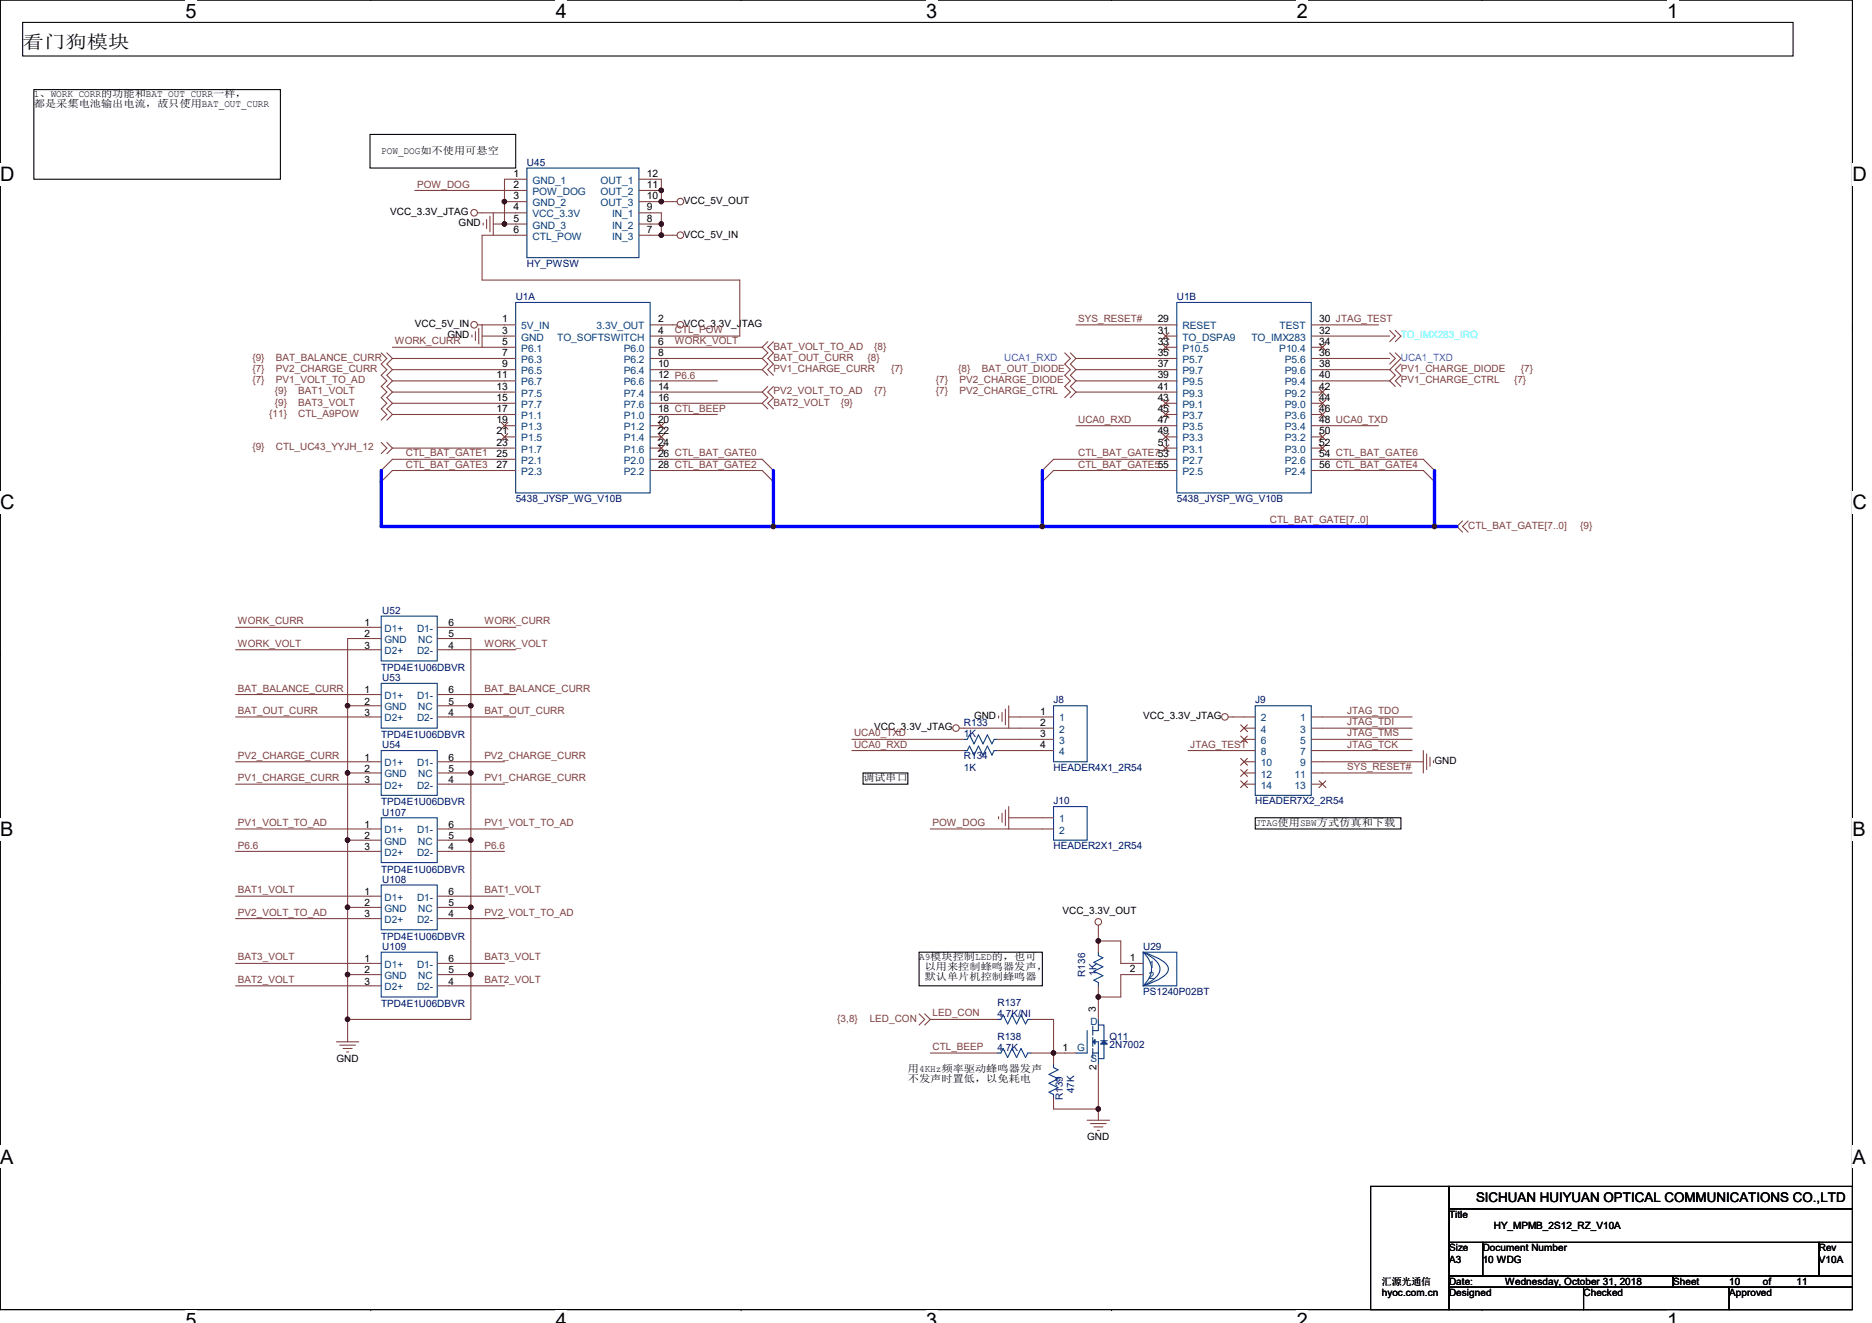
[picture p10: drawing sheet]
<svg xmlns="http://www.w3.org/2000/svg" width="297mm" height="210mm" viewBox="0 0 297 210" stroke-linecap="round" stroke-linejoin="round" font-family="sans-serif">
<path d="M0 0h293.9v207.9h-293.9z" fill="none" stroke="#000" stroke-width=".17"/>
<g fill="#fff">
<path d="M29.4 0h1.8v3.5h-1.8z"/>
<path d="M29.4 207.9h1.8v2h-1.8z"/>
</g>
<path d="M58.8 0h.1M58.8 207.9h.1" fill="none" stroke="#000" stroke-width=".17"/>
<g fill="#fff">
<path d="M88.2 0h1.8v3.5h-1.8z"/>
<path d="M88.2 207.9h1.8v2h-1.8z"/>
</g>
<path d="M117.6 0h.1M117.6 207.9h.1" fill="none" stroke="#000" stroke-width=".17"/>
<g fill="#fff">
<path d="M147 0h1.7v3.5h-1.7z"/>
<path d="M147 207.9h1.7v2h-1.7z"/>
</g>
<path d="M176.4 0h.1M176.4 207.9h.1" fill="none" stroke="#000" stroke-width=".17"/>
<g fill="#fff">
<path d="M205.8 0h1.7v3.5h-1.7z"/>
<path d="M205.8 207.9h1.7v2h-1.7z"/>
</g>
<path d="M235.2 0h.1M235.2 207.9h.1" fill="none" stroke="#000" stroke-width=".17"/>
<g fill="#fff">
<path d="M264.5 0h1.8v3.5h-1.8z"/>
<path d="M264.5 207.9h1.8v2h-1.8z"/>
<path d="M0 26h2.3v3.5h-2.3z"/>
<path d="M293.9 26h2.3v3.5h-2.3z"/>
<path d="M0 77.9h2.3v3.5h-2.3z"/>
<path d="M293.9 77.9h2.3v3.5h-2.3z"/>
</g>
<path d="M0 52h.1M293.9 52h.1" fill="none" stroke="#000" stroke-width=".17"/>
<g fill="#fff">
<path d="M0 129.9h2.1v3.5h-2.1z"/>
<path d="M293.9 129.9h2.1v3.5h-2.1z"/>
</g>
<path d="M0 103.9h.1M293.9 103.9h.1" fill="none" stroke="#000" stroke-width=".17"/>
<g fill="#fff">
<path d="M0 181.9h2.2v3.5h-2.2z"/>
<path d="M293.9 181.9h2.2v3.5h-2.2z"/>
</g>
<g fill="none" stroke="#000" stroke-width=".17">
<path d="M3.6 3.6h280.9v5.3h-280.9zM5.4 14.2h39.1v14.2h-39.1zM58.7 21.3h23.1v5.4h-23.1zM136.9 122.7h7.2v1.8h-7.2zM199.2 129.8h23.1v1.8h-23.1zM0 155.9h.1M145.8 151.1h19.6v5.4h-19.6zM293.9 155.9h.1M229.9 188.3h64v3.6h-64zM229.9 191.9h64v5.3h-64zM229.9 197.2h5.4v5.3h-5.4zM235.3 197.2h53.3v5.3h-53.3z"/>
<path d="M288.6 197.2h5.3v5.3h-5.3zM229.9 202.5h35.6v1.8h-35.6zM265.5 202.5h28.4v1.8h-28.4z"/>
</g>
<g fill="none" stroke="#804040" stroke-width=".17">
<path d="M75.8 33.8h.7M76.7 35.4v.3M77.2 34.8v1.5M77.7 34.3v2.5M78.3 33.8v3.5M106.7 32h.7M106.7 37.3h.7M60.5 56l.9 .9-.9 .9 .9 .9-.9 .9 .9 .9-.9 .8 .9 .9-.9 .9 .9 .9-.9 .9 .9 .9-.9 .9M61.4 56l.9 .9-.9 .9 .9 .9-.9 .9 .9 .9-.9 .8 .9 .9-.9 .9 .9 .9-.9 .9 .9 .9-.9 .9M74.9 53.2v.3M75.4 52.6v1.5M75.8 51.6h.7v3.5"/>
<path d="M76 52.1v2.5M106.7 51.6h.7M121.8 54.2l-.9 .9 .9 .9-.9 .9 .9 .9-.9 .9 .9 .9M122.7 54.2l-.9 .9 .9 .9-.9 .9 .9 .9-.9 .9 .9 .9M168.9 56l.9 .9-.9 .9 .9 .9-.9 .9 .9 .9-.9 .8 .9 .9-.9 .9M169.8 56l.9 .9-.9 .9 .9 .9-.9 .9 .9 .9-.9 .8 .9 .9-.9 .9M220.5 52.5l.9 .8-.9 .9M220.5 56l.9 .9-.9 .9M221.4 56l.9 .9-1.8 1.8 .9 .9-.9 .9 .9 .8M221.4 52.5l.9 .8-.9 .9M222.3 57.8l-.9 .9 .9 .9-.9 .9 .9 .8M60.5 70.2l.9 .9-.9 .9"/>
<path d="M61.4 70.2l.9 .9-.9 .9M62.3 72.9l-1.8 1.8M62.3 74.7l-1.8 1.8M120.9 74.7l1.8 1.8M120.9 72.9l1.8 1.8M121.8 61.3l-.9 .9 .9 .9-.9 .9 .9 .9M122.7 61.3l-.9 .9 .9 .9-.9 .9 .9 .9M167.2 74.7l-1.8 1.8M167.2 72.9l-1.8 1.8M225.8 72.9l1.8 1.8M225.8 74.7l1.8 1.8M232.1 82.7l-.9 .9 .9 .9"/>
<path d="M233 82.7l-.9 .9 .9 .9M152.2 115.6h.7M158.5 113.6v.4M159 113.1v1.4M159.5 112.5v2.5M160.1 112v3.6M194.9 113.8h.7M225.8 119.1v3.6M226.4 119.7v2.5M158.5 129.6v.4M159 129.1v1.4M159.5 128.5v2.5"/>
<path d="M160.1 128v3.6M226.9 120.2v1.4M227.5 120.7v.4M174.3 146.9v.7M53.4 165.4h3.5M53.9 165.9h2.5M54.4 166.4h1.5M55 167h.3M145.8 160.9l.9 .9-.9 .9M146.7 160.9l.9 .9-.9 .9M172.5 177.8h3.6M173 178.3h2.5"/>
<path d="M173.6 178.9h1.4M174.1 179.4h.4"/>
<circle cx="75.2" cy="33.8" r=".52"/>
<circle cx="108" cy="37.3" r=".52"/>
<circle cx="108" cy="32" r=".52"/>
<circle cx="75.2" cy="51.6" r=".52"/>
<circle cx="108" cy="51.6" r=".52"/>
<circle cx="151.7" cy="115.6" r=".52"/>
<circle cx="194.4" cy="113.8" r=".52"/>
<circle cx="174.3" cy="146.3" r=".52"/>
</g>
<path d="M217.9 188.6h11.7v10.7h-11.7z" fill="#fff"/>
<path d="M217.5 188.3h12.4v19.6h-12.4zM229.9 188.3h64v3.6h-64zM229.9 191.9h64v5.3h-64zM229.9 197.2h5.4v5.3h-5.4zM235.3 197.2h53.3v5.3h-53.3zM288.6 197.2h5.3v5.3h-5.3zM229.9 204.3h21.4v3.6h-21.4zM229.9 202.5h35.6v1.8h-35.6zM251.3 204.3h23.1v3.6h-23.1zM265.5 202.5h28.4v1.8h-28.4zM274.4 204.3h19.5v3.6h-19.5z" fill="none" stroke="#000" stroke-width=".17"/>
<path d="M217.9 188.6h11.7v10.7h-11.7z" fill="#fff"/>
<path d="M217.5 188.3h12.4v19.6h-12.4zM229.9 188.3h64v3.6h-64zM229.9 191.9h64v5.3h-64zM229.9 197.2h5.4v5.3h-5.4zM235.3 197.2h53.3v5.3h-53.3zM288.6 197.2h5.3v5.3h-5.3zM229.9 204.3h21.4v3.6h-21.4zM229.9 202.5h35.6v1.8h-35.6zM251.3 204.3h23.1v3.6h-23.1zM265.5 202.5h28.4v1.8h-28.4zM274.4 204.3h19.5v3.6h-19.5z" fill="none" stroke="#000" stroke-width=".17"/>
<path d="M217.9 188.6h11.7v10.7h-11.7z" fill="#fff"/>
<path d="M217.5 188.3h12.4v19.6h-12.4zM229.9 204.3h21.4v3.6h-21.4zM251.3 204.3h23.1v3.6h-23.1zM274.4 204.3h19.5v3.6h-19.5z" fill="none" stroke="#000" stroke-width=".17"/>
<g fill="none" stroke="#003c77" stroke-width=".17">
<path d="M83.6 26.7h17.8v14.2h-17.8zM81.8 48h21.4v30.2h-21.4zM186.7 48h21.4v30.2h-21.4zM60.5 97.8h8.9v7.1h-8.9zM60.5 108.5h8.9v7.1h-8.9zM60.5 119.1h8.9v7.1h-8.9zM152.9 117.3h.6l.3-.7 .8 1.5 .7-1.5 .7 1.5 .7-1.5 .7 1.5 .4-.8h.5M152.9 119.1h.6l.3-.7 .8 1.4 .7-1.4 .7 1.4 .7-1.4 .7 1.4 .4-.7h.5M167.2 112h5.3v8.9h-5.3zM199.2 112h8.9v14.2h-8.9zM60.5 129.8h8.9v7.1h-8.9zM167.2 128h5.3v5.3h-5.3z"/>
<path d="M60.5 140.5h8.9v7.1h-8.9zM60.5 151.1h8.9v7.1h-8.9zM174.3 151.1v.6l.7 .3-1.4 .7 1.4 .7-1.4 .8 1.4 .7-1.4 .7 .7 .3v.6M181.4 151.1h5.3v5.4h-5.3zM181.4 151.1a3.3 3.3 0 0 1 0 5.4M181.4 151.1a5 5 0 0 1 2.6 2.2 1.84 1.84 0 0 1-.9 2.1l-1.7 1.1M181.4 151.1a8.6 8.6 0 0 1 3.7 2l.3 .5v.4a4.2 4.2 0 0 1-2.7 2l-1.3 .5M158.3 161.8h.5l.4-.7 .7 1.4 .7-1.4 .7 1.4 .7-1.4 .7 1.4 .4-.7h.5M158.3 167.1h.5l.4-.7 .7 1.5 .7-1.5 .7 1.5 .7-1.5 .7 1.5 .4-.8h.5M167.2 168.9v.5l.7 .4-1.4 .7 1.4 .7-1.4 .7 1.4 .7-1.4 .8 .7 .3v.5M172.5 163.6v3.5h-1.8M173.4 162.9v1.4"/>
<path d="M173.4 164.6v1.5M173.4 166.4v1.5M173.4 167.1h.9v1.8M173.8 165.4h.5v1.7M174.3 162.7h.9v2.5M174.3 161.8v1.8h-.9M174.6 165.2h1.1M175.2 165.7v2.3h-.9"/>
</g>
<g fill="none" stroke="#804040" stroke-width=".17">
<path d="M76.5 33.8h7.1M78.3 35.6h1.7M80 35.6h3.6M80 32h3.6M80 32v3.6M83.6 37.3h-7.1v7.1h40.9v8.9h-14.2M83.6 28.4h-3.6v3.6M83.6 30.2h-17.8M101.4 37.3h3.5M101.4 35.6h3.5M101.4 33.8h3.5v1.8M101.4 32h3.5"/>
<path d="M101.4 30.2h3.5M101.4 28.4h3.5v1.8M104.9 37.3h1.8M104.9 30.2v1.8M104.9 35.6v1.7M104.9 32h1.8M62.3 58.7h19.5M62.3 55.1h19.5M62.3 56.9h19.5M76.5 51.6h5.3M76.5 53.3h5.3M103.2 51.6h3.5"/>
<path d="M103.2 55.1h17.7M103.2 56.9h17.7M120.9 58.7h-17.7M170.7 51.6h16M170.7 56.9h16M170.7 58.7h16M185 53.3h1.7M185 55.1h1.7M208.1 51.6h10.6M208.1 53.3h12.4M208.1 55.1h1.7M208.1 56.9h12.4"/>
<path d="M220.5 58.7h-12.4M62.3 60.5h19.5M62.3 62.2h19.5M62.3 65.8h19.5M62.3 71.1h19.5M62.3 72.9h19.5M62.3 74.7h19.5M62.3 64h19.5M80 67.6h1.8M80 69.3h1.8M103.2 67.6h1.7M103.2 69.3h1.7"/>
<path d="M103.2 71.1h1.7M103.2 72.9h17.7M103.2 74.7h17.7M113.8 65.8h-10.6M113.8 60.5h-10.6M120.9 62.2h-17.7M120.9 64h-17.7M167.2 72.9h19.5M167.2 74.7h19.5M170.7 60.5h16M170.7 62.2h16M170.7 67.6h16"/>
<path d="M185 64h1.7M185 65.8h1.7M185 69.3h1.7M185 71.1h1.7M208.1 62.2h1.7M208.1 64h1.7M208.1 65.8h1.7M208.1 67.6h10.6M208.1 69.3h1.7M208.1 71.1h1.7M208.1 72.9h17.7M208.1 74.7h17.7"/>
<path d="M220.5 60.5h-12.4M37.4 99.6h23.1M69.4 99.6h12.4M37.4 110.2h23.1M37.4 113.8h23.1M37.4 103.1h23.1M60.5 112h-5.3v10.7M60.5 101.3h-5.3v10.7M69.4 113.8h12.4M69.4 112h5.3v10.7M69.4 110.2h12.4M69.4 103.1h12.4"/>
<path d="M69.4 101.3h5.3v10.7M135.2 117.3h17.7M135.2 119.1h17.7M152.9 117.3h.1M152.9 119.1h.1M152.9 115.6h14.3M158.3 117.3h.1M158.3 119.1h.1M158.3 117.3h8.9M158.3 119.1h8.9M160.1 113.8h7.1M188.5 119.1h10.7"/>
<path d="M195.6 113.8h3.6M197.4 117.3h1.8M197.4 115.6h1.8M208.1 119.1h16M208.1 117.3h16M208.1 115.6h16M208.1 113.8h16M37.4 120.9h23.1M37.4 124.5h23.1M37.4 131.6h23.1M37.4 135.1h23.1M55.2 122.7h5.3"/>
<path d="M55.2 122.7v10.6M60.5 133.3h-5.3v10.7M69.4 124.5h10.6M69.4 122.7h5.3v10.6M69.4 120.9h10.6M69.4 135.1h10.6M69.4 133.3h5.3M69.4 131.6h10.6M74.7 133.3v10.7h-5.3M147.6 131.6h19.6M160.1 129.8h7.1M197.4 124.5h1.8"/>
<path d="M197.4 122.7h1.8M197.4 120.9h1.8M208.1 122.7h16M208.1 124.5h1.7M208.1 120.9h17.7M37.4 142.2h23.1M37.4 145.8h23.1M37.4 152.9h23.1M37.4 156.5h23.1M60.5 144h-5.3v10.7M60.5 154.7h-5.3v7.1M69.4 145.8h10.6"/>
<path d="M69.4 142.2h10.6M69.4 156.5h10.6M69.4 154.7h5.3M69.4 152.9h10.6M74.7 154.7v7.1h-19.5M74.7 144v10.7M174.3 149.4h3.5v3.5h3.6M174.3 151.1h.1M174.3 156.5h.1M174.3 158.2v3.6M174.3 147.6v1.8M174.3 156.5v1.7"/>
<path d="M174.3 149.4v1.7M181.4 154.7h-3.6v3.5h-3.5M55.2 161.8v3.6M147.6 161.8h10.7M147.6 167.1h10.7M158.3 161.8h.1M158.3 167.1h.1M163.6 161.8h.1M163.6 167.1h.1M163.6 161.8h3.6v5.3M163.6 167.1h3.6M167.2 174.2h.1"/>
<path d="M167.2 168.9h.1M167.2 167.1v1.8M167.2 174.2v1.8h7.1M167.2 167.1h3.5M174.3 168.9v7.1M174.3 176v1.8"/>
</g>
<g fill="none" stroke="#804000" stroke-width=".16">
<path d="M184.4 52.8l1.1 1.1M184.4 54.6l1.1 1.1M185.5 52.8l-1.1 1.1M185.5 54.6l-1.1 1.1M209.3 54.6l1.1 1.1M210.4 54.6l-1.1 1.1M79.5 67l1.1 1.1M79.5 68.8l1.1 1.1M80.6 67l-1.1 1.1M80.6 68.8l-1.1 1.1M104.4 67l1.1 1.1M104.4 68.8l1.1 1.1"/>
<path d="M104.4 70.6l1.1 1.1M105.5 67l-1.1 1.1M105.5 68.8l-1.1 1.1M105.5 70.6l-1.1 1.1M184.4 63.5l1.1 1.1M184.4 65.3l1.1 1M184.4 68.8l1.1 1.1M184.4 70.6l1.1 1.1M185.5 63.5l-1.1 1.1M185.5 65.3l-1.1 1M185.5 68.8l-1.1 1.1M185.5 70.6l-1.1 1.1"/>
<path d="M209.3 61.7l1.1 1.1M209.3 63.5l1.1 1.1M209.3 65.3l1.1 1M209.3 68.8l1.1 1.1M209.3 70.6l1.1 1.1M210.4 61.7l-1.1 1.1M210.4 63.5l-1.1 1.1M210.4 65.3l-1.1 1M210.4 68.8l-1.1 1.1M210.4 70.6l-1.1 1.1M196.9 116.8l1 1.1M196.9 115l1 1.1"/>
<path d="M197.9 116.8l-1.1 1.1M197.9 115l-1.1 1.1M196.9 123.9l1 1.1M196.9 122.2l1 1M196.9 120.4l1 1.1M197.9 123.9l-1.1 1.1M197.9 122.2l-1.1 1M197.9 120.4l-1.1 1.1M209.3 123.9l1.1 1.1M210.4 123.9l-1.1 1.1"/>
</g>
<g fill="#003c77" stroke="#003c77" stroke-width=".17">
<path d="M173.8 165v.7l-.4-.3z" fill-rule="evenodd"/>
<path d="M174.6 165.7l.6-.5 .5 .5z" fill-rule="evenodd"/>
</g>
<g fill="#400000" stroke="#400000" stroke-width=".17">
<circle cx="174.3" cy="158.2" r=".35"/>
<circle cx="167.2" cy="167.1" r=".35"/>
<circle cx="174.3" cy="176" r=".35"/>
<circle cx="174.3" cy="149.3" r=".35"/>
<circle cx="104.9" cy="30.2" r=".35"/>
<circle cx="80" cy="35.5" r=".35"/>
<circle cx="80" cy="32" r=".35"/>
<circle cx="104.9" cy="32" r=".35"/>
<circle cx="104.9" cy="35.5" r=".35"/>
<circle cx="104.9" cy="37.3" r=".35"/>
<circle cx="165.4" cy="83.6" r=".35"/>
<circle cx="122.7" cy="83.6" r=".35"/>
<circle cx="227.6" cy="83.6" r=".35"/>
<circle cx="55.1" cy="133.3" r=".35"/>
<circle cx="55.1" cy="122.7" r=".35"/>
<circle cx="55.1" cy="144" r=".35"/>
<circle cx="74.7" cy="122.7" r=".35"/>
<circle cx="74.7" cy="133.3" r=".35"/>
<circle cx="74.7" cy="144" r=".35"/>
<circle cx="55.1" cy="154.7" r=".35"/>
<circle cx="55.1" cy="161.8" r=".35"/>
<circle cx="74.7" cy="154.7" r=".35"/>
<circle cx="74.7" cy="112" r=".35"/>
<circle cx="55.1" cy="112" r=".35"/>
</g>
<path d="M60.5 74.7v8.9h62.2M122.7 74.7v8.9M165.4 74.7v8.9M227.6 74.7v8.9M122.7 83.6h42.7M165.4 83.6h62.2M227.6 83.6h3.6" fill="none" stroke="#00f" stroke-width=".53"/>
<g font-size="3.2">
<text x="29.4" y="2.8">5</text>
<text x="88.2" y="2.8">4</text>
<text x="147" y="2.8">3</text>
<text x="205.8" y="2.8">2</text>
<text x="264.5" y="2.8">1</text>
<text x="0" y="28.8">D</text>
<text x="293.9" y="28.8">D</text>
<text x="0" y="80.8">C</text>
<text x="293.9" y="80.8">C</text>
<text x="0" y="132.7">B</text>
<text x="293.9" y="132.7">B</text>
<text x="0" y="184.7">A</text>
<text x="293.9" y="184.7">A</text>
<text x="29.4" y="210.7">5</text>
<text x="88.2" y="210.7">4</text>
<text x="147" y="210.7">3</text>
<text x="205.8" y="210.7">2</text>
<text x="264.5" y="210.7">1</text>
</g>
<text font-size="2.8" x="3.6" y="7.6">看门狗模块</text>
<text font-size="2.1" x="234.2" y="190.7">SICHUAN HUIYUAN OPTICAL COMMUNICATIONS CO.,LTD</text>
<g font-size="1.6">
<text x="5.4" y="17.1">都是采集电池输出电流，故只使用BAT_OUT_CURR</text>
<text x="5.4" y="15.5">1、WORK_CORR的功能和BAT_OUT_CURR一样，</text>
<text x="60.5" y="24.4">POW_DOG如不使用可悬空</text>
<text x="81.5" y="28.1">1</text>
<text x="81.5" y="29.8">2</text>
<text x="102.6" y="29.8">11</text>
<text x="102.6" y="28.1">12</text>
<text x="61.9" y="34.1">VCC_3.3V_JTAG</text>
<text x="72.8" y="35.9">GND</text>
<text x="81.5" y="31.6">3</text>
<text x="81.5" y="33.4">4</text>
<text x="81.5" y="35.2">5</text>
<text x="102.6" y="35.2">8</text>
<text x="102.6" y="33.4">9</text>
<text x="102.6" y="31.6">10</text>
<text x="108.5" y="32.4">VCC_5V_OUT</text>
<text x="81.5" y="37">6</text>
<text x="102.6" y="37">7</text>
<text x="108.5" y="37.7">VCC_5V_IN</text>
<text x="65.8" y="51.9">VCC_5V_IN</text>
<text x="71" y="53.7">GND</text>
<text x="79.7" y="51.2">1</text>
<text x="79.7" y="53">3</text>
<text x="104.4" y="51.2">2</text>
<text x="104.4" y="53">4</text>
<text x="108.5" y="51.9">VCC_3.3V_JTAG</text>
<text x="183.7" y="51.2">29</text>
<text x="183.7" y="53">31</text>
<text x="209.3" y="53">32</text>
<text x="209.3" y="51.2">30 JTAG_TEST</text>
<text x="79.7" y="54.7">5</text>
<text x="79.7" y="56.5">7</text>
<text x="79.7" y="58.3">9</text>
<text x="104.4" y="54.7">6</text>
<text x="104.4" y="56.5">8</text>
<text x="104.4" y="58.3">10</text>
<text x="183.7" y="54.7">33</text>
<text x="183.7" y="56.5">35</text>
<text x="183.7" y="58.3">37</text>
<text x="209.3" y="54.7">34</text>
<text x="209.3" y="56.5">36</text>
<text x="209.3" y="58.3">38</text>
<text x="78.8" y="60.1">11</text>
<text x="78.8" y="61.8">13</text>
<text x="78.8" y="63.6">15</text>
<text x="78.8" y="65.4">17</text>
<text x="104.4" y="60.1">12 P6.6</text>
<text x="104.4" y="61.8">14</text>
<text x="104.4" y="63.6">16</text>
<text x="104.4" y="65.4">18 CTL_BEEP</text>
<text x="183.7" y="60.1">39</text>
<text x="183.7" y="61.8">41</text>
<text x="183.7" y="63.6">43</text>
<text x="183.7" y="65.4">45</text>
<text x="209.3" y="60.1">40</text>
<text x="209.3" y="61.8">42</text>
<text x="209.3" y="63.6">44</text>
<text x="209.3" y="65.4">46</text>
<text x="78.8" y="67.2">19</text>
<text x="78.8" y="69">21</text>
<text x="78.8" y="70.7">23</text>
<text x="104.4" y="67.2">20</text>
<text x="104.4" y="69">22</text>
<text x="104.4" y="70.7">24</text>
<text x="183.7" y="67.2">47</text>
<text x="183.7" y="69">49</text>
<text x="183.7" y="70.7">51</text>
<text x="209.3" y="67.2">48 UCA0_TXD</text>
<text x="209.3" y="69">50</text>
<text x="209.3" y="70.7">52</text>
<text x="78.8" y="72.5">25</text>
<text x="78.8" y="74.3">27</text>
<text x="104.4" y="72.5">26 CTL_BAT_GATE0</text>
<text x="104.4" y="74.3">28 CTL_BAT_GATE2</text>
<text x="209.3" y="72.5">54 CTL_BAT_GATE6</text>
<text x="209.3" y="74.3">56 CTL_BAT_GATE4</text>
<text x="57.8" y="99.4">1</text>
<text x="57.8" y="101.2">2</text>
<text x="71.2" y="99.4">6</text>
<text x="71.2" y="101.2">5</text>
<text x="57.8" y="102.9">3</text>
<text x="71.2" y="102.9">4</text>
<text x="57.8" y="110">1</text>
<text x="57.8" y="111.8">2</text>
<text x="57.8" y="113.6">3</text>
<text x="71.2" y="113.6">4</text>
<text x="71.2" y="110">6</text>
<text x="71.2" y="111.8">5</text>
<text x="165" y="113.4">1</text>
<text x="138.7" y="115.9">VCC_3.3V_JTAG</text>
<text x="154.6" y="114.2">GND</text>
<text x="165" y="115.2">2</text>
<text x="165" y="117">3</text>
<text x="165" y="118.7">4</text>
<text x="181.4" y="114.2">VCC_3.3V_JTAG</text>
<text x="57.8" y="120.7">1</text>
<text x="57.8" y="122.5">2</text>
<text x="57.8" y="124.3">3</text>
<text x="71.2" y="124.3">4</text>
<text x="71.2" y="120.7">6</text>
<text x="71.2" y="122.5">5</text>
<text x="136.9" y="123.9">调试串口</text>
<text x="227.6" y="121.3">GND</text>
<text x="57.8" y="131.4">1</text>
<text x="71.2" y="131.4">6</text>
<text x="199.2" y="131">JTAG使用SBW方式仿真和下载</text>
<text x="57.8" y="133.2">2</text>
<text x="57.8" y="134.9">3</text>
<text x="71.2" y="134.9">4</text>
<text x="71.2" y="133.2">5</text>
<text x="57.8" y="142">1</text>
<text x="57.8" y="143.8">2</text>
<text x="71.2" y="142">6</text>
<text x="71.2" y="143.8">5</text>
<text x="57.8" y="145.6">3</text>
<text x="71.2" y="145.6">4</text>
<text x="168.6" y="145.1">VCC_3.3V_OUT</text>
<text x="57.8" y="152.7">1</text>
<text x="57.8" y="154.5">2</text>
<text x="71.2" y="152.7">6</text>
<text x="71.2" y="154.5">5</text>
<text x="145.8" y="152.4">A9模块控制LED的，也可</text>
<text x="146.7" y="154">以用来控制蜂鸣器发声，</text>
<text x="146.7" y="155.6">默认单片机控制蜂鸣器</text>
<text x="179.3" y="152.5">1</text>
<text x="179.3" y="154.3">2</text>
<text x="57.8" y="156.3">3</text>
<text x="71.2" y="156.3">4</text>
<text x="173.9" y="160.5" transform="rotate(-90 173.9 160.5)">3</text>
<text x="168.6" y="166.8">1</text>
<text x="53.4" y="168.6">GND</text>
<text x="144.1" y="170.2">用4KHz频率驱动蜂鸣器发声</text>
<text x="144.1" y="171.7">不发声时置低，以免耗电</text>
<text x="174" y="169.8" transform="rotate(-90 174 169.8)">2</text>
<text x="172.5" y="181">GND</text>
<text x="229.9" y="193.3">Title</text>
<text x="237" y="195.1">HY_MPMB_2S12_RZ_V10A</text>
<text x="219.3" y="203.9">汇源光通信</text>
<text x="229.9" y="200.4">A3</text>
<text x="229.9" y="198.6">Size</text>
<text x="229.9" y="203.9">Date:</text>
<text x="235.3" y="200.4">10 WDG</text>
<text x="235.3" y="198.6">Document Number</text>
<text x="238.8" y="203.9">Wednesday, October 31, 2018</text>
<text x="265.5" y="203.9">Sheet</text>
<text x="274.4" y="203.9">10</text>
<text x="279.7" y="203.9">of</text>
<text x="285" y="203.9">11</text>
<text x="288.6" y="198.6">Rev</text>
<text x="288.6" y="200.4">V10A</text>
<text x="219.3" y="205.7">hyoc.com.cn</text>
<text x="229.9" y="205.7">Designed</text>
<text x="251.3" y="205.7">Checked</text>
<text x="274.4" y="205.7">Approved</text>
</g>
<g font-size="1.6" fill="#804040">
<text x="66.2" y="29.8">POW_DOG</text>
<text x="107.1" y="52.9">CTL_POW</text>
<text x="171.1" y="51.1">SYS_RESET#</text>
<text x="40" y="57.3">{9}</text>
<text x="40" y="59">{7}</text>
<text x="43.8" y="57.3">BAT_BALANCE_CURR</text>
<text x="43.8" y="59">PV2_CHARGE_CURR</text>
<text x="62.6" y="54.7">WORK_CURR</text>
<text x="107.1" y="54.7">WORK_VOLT</text>
<text x="122.7" y="55.5">BAT_VOLT_TO_AD</text>
<text x="122.7" y="57.3">BAT_OUT_CURR</text>
<text x="122.7" y="59">PV1_CHARGE_CURR</text>
<text x="137.7" y="57.3">{8}</text>
<text x="138.7" y="55.5">{8}</text>
<text x="141.4" y="59">{7}</text>
<text x="152.1" y="59">{8}</text>
<text x="155.8" y="59">BAT_OUT_DIODE</text>
<text x="222.3" y="59">PV1_CHARGE_DIODE</text>
<text x="241.3" y="59">{7}</text>
<text x="40" y="60.8">{7}</text>
<text x="43.6" y="62.6">{9}</text>
<text x="43.6" y="64.4">{9}</text>
<text x="43.8" y="60.8">PV1_VOLT_TO_AD</text>
<text x="47.3" y="62.6">BAT1_VOLT</text>
<text x="47.3" y="64.4">BAT3_VOLT</text>
<text x="122.7" y="62.6">PV2_VOLT_TO_AD</text>
<text x="122.7" y="64.4">BAT2_VOLT</text>
<text x="133.4" y="64.4">{9}</text>
<text x="138.7" y="62.6">{7}</text>
<text x="148.5" y="60.8">{7}</text>
<text x="148.5" y="62.6">{7}</text>
<text x="152.2" y="60.8">PV2_CHARGE_DIODE</text>
<text x="152.2" y="62.6">PV2_CHARGE_CTRL</text>
<text x="222.3" y="60.8">PV1_CHARGE_CTRL</text>
<text x="240.2" y="60.8">{7}</text>
<text x="40" y="71.5">{9}</text>
<text x="42.7" y="66.1">{11}</text>
<text x="43.8" y="71.5">CTL_UC43_YYJH_12</text>
<text x="47.3" y="66.1">CTL_A9POW</text>
<text x="171.1" y="67.1">UCA0_RXD</text>
<text x="64.4" y="72.4">CTL_BAT_GATE1</text>
<text x="64.4" y="74.2">CTL_BAT_GATE3</text>
<text x="171.1" y="72.4">CTL_BAT_GATE753</text>
<text x="171.1" y="74.2">CTL_BAT_GATE555</text>
<text x="201.5" y="82.9">CTL_BAT_GATE[7..0]</text>
<text x="233" y="83.9">CTL_BAT_GATE[7..0]</text>
<text x="250.7" y="83.9">{9}</text>
<text x="37.7" y="99.1">WORK_CURR</text>
<text x="76.9" y="99.1">WORK_CURR</text>
<text x="37.7" y="102.7">WORK_VOLT</text>
<text x="76.9" y="102.7">WORK_VOLT</text>
<text x="37.7" y="109.8">BAT_BALANCE_CURR</text>
<text x="37.7" y="113.3">BAT_OUT_CURR</text>
<text x="76.9" y="109.8">BAT_BALANCE_CURR</text>
<text x="76.9" y="113.3">BAT_OUT_CURR</text>
<text x="213.8" y="113.3">JTAG_TDO</text>
<text x="135.5" y="116.9">UCA0_TXD</text>
<text x="135.5" y="118.7">UCA0_RXD</text>
<text x="188.9" y="118.7">JTAG_TEST</text>
<text x="213.8" y="115.1">JTAG_TDI</text>
<text x="213.8" y="116.9">JTAG_TMS</text>
<text x="213.8" y="118.7">JTAG_TCK</text>
<text x="37.7" y="120.4">PV2_CHARGE_CURR</text>
<text x="37.7" y="124">PV1_CHARGE_CURR</text>
<text x="76.9" y="120.4">PV2_CHARGE_CURR</text>
<text x="76.9" y="124">PV1_CHARGE_CURR</text>
<text x="213.8" y="122.2">SYS_RESET#</text>
<text x="37.7" y="131.1">PV1_VOLT_TO_AD</text>
<text x="76.9" y="131.1">PV1_VOLT_TO_AD</text>
<text x="148" y="131.1">POW_DOG</text>
<text x="37.7" y="134.8">P6.6</text>
<text x="76.9" y="134.8">P6.6</text>
<text x="37.7" y="141.8">BAT1_VOLT</text>
<text x="76.9" y="141.8">BAT1_VOLT</text>
<text x="37.7" y="145.3">PV2_VOLT_TO_AD</text>
<text x="76.9" y="145.3">PV2_VOLT_TO_AD</text>
<text x="37.7" y="152.4">BAT3_VOLT</text>
<text x="37.7" y="156">BAT2_VOLT</text>
<text x="76.9" y="152.4">BAT3_VOLT</text>
<text x="76.9" y="156">BAT2_VOLT</text>
<text x="148" y="161.3">LED_CON</text>
<text x="132.9" y="162.2">{3,8}</text>
<text x="138" y="162.2">LED_CON</text>
<text x="148" y="166.7">CTL_BEEP</text>
</g>
<g font-size="1.6" fill="#000080">
<text x="83.6" y="26.3">U45</text>
<text x="81.8" y="47.6">U1A</text>
<text x="83.6" y="42.3">HY_PWSW</text>
<text x="186.7" y="47.6">U1B</text>
<text x="81.8" y="79.7">5438_JYSP_WG_V10B</text>
<text x="186.7" y="79.7">5438_JYSP_WG_V10B</text>
<text x="60.7" y="97.4">U52</text>
<text x="60.5" y="106.5">TPD4E1U06DBVR</text>
<text x="60.7" y="108.1">U53</text>
<text x="167.2" y="111.7">J8</text>
<text x="199.2" y="111.7">J9</text>
<text x="60.5" y="117.2">TPD4E1U06DBVR</text>
<text x="60.7" y="118.8">U54</text>
<text x="152.9" y="115.2">R133</text>
<text x="152.9" y="117">1K</text>
<text x="152.9" y="120.5">R134</text>
<text x="152.9" y="122.3">1K</text>
<text x="167.2" y="122.3">HEADER4X1_2R54</text>
<text x="60.5" y="127.8">TPD4E1U06DBVR</text>
<text x="60.7" y="129.4">U107</text>
<text x="167.2" y="127.7">J10</text>
<text x="199.2" y="127.7">HEADER7X2_2R54</text>
<text x="167.2" y="134.8">HEADER2X1_2R54</text>
<text x="60.5" y="138.5">TPD4E1U06DBVR</text>
<text x="60.7" y="140.1">U108</text>
<text x="60.5" y="149.2">TPD4E1U06DBVR</text>
<text x="60.7" y="150.8">U109</text>
<text x="172.2" y="155" transform="rotate(-90 172.2 155)">R136</text>
<text x="174" y="154.9" transform="rotate(-90 174 154.9)">1K</text>
<text x="181.4" y="150.8">U29</text>
<text x="60.5" y="159.8">TPD4E1U06DBVR</text>
<text x="158.3" y="159.7">R137</text>
<text x="158.3" y="161.4">4.7K/NI</text>
<text x="181.4" y="157.9">PS1240P02BT</text>
<text x="158.3" y="165">R138</text>
<text x="158.3" y="166.8">4.7K</text>
<text x="176.1" y="165">Q11</text>
<text x="176.1" y="166.4">2N7002</text>
<text x="170.4" y="173.5" transform="rotate(-90 170.4 173.5)">47K</text>
<text x="168.7" y="174.6" transform="rotate(-90 168.7 174.6)">R139</text>
</g>
<g font-size="1.6" fill="#004080">
<text x="84.5" y="29.2">GND_1</text>
<text x="95.3" y="29.2">OUT_1</text>
<text x="84.5" y="30.9">POW_DOG</text>
<text x="84.5" y="32.7">GND_2</text>
<text x="84.5" y="34.5">VCC_3.3V</text>
<text x="95.3" y="32.7">OUT_3</text>
<text x="95.3" y="30.9">OUT_2</text>
<text x="97.1" y="34.5">IN_1</text>
<text x="84.5" y="36.3">GND_3</text>
<text x="84.5" y="38.1">CTL_POW</text>
<text x="97.1" y="38.1">IN_3</text>
<text x="97.1" y="36.3">IN_2</text>
<text x="82.7" y="52.3">5V_IN</text>
<text x="94.7" y="52.3">3.3V_OUT</text>
<text x="187.6" y="52.3">RESET</text>
<text x="203" y="52.3">TEST</text>
<text x="82.7" y="54.1">GND</text>
<text x="82.7" y="55.8">P6.1</text>
<text x="82.7" y="57.6">P6.3</text>
<text x="82.7" y="59.4">P6.5</text>
<text x="88.4" y="54.1">TO_SOFTSWITCH</text>
<text x="99" y="55.8">P6.0</text>
<text x="99" y="57.6">P6.2</text>
<text x="99" y="59.4">P6.4</text>
<text x="187.6" y="54.1">TO_DSPA9</text>
<text x="187.6" y="55.8">P10.5</text>
<text x="187.6" y="57.6">P5.7</text>
<text x="187.6" y="59.4">P9.7</text>
<text x="198.6" y="54.1">TO_IMX283</text>
<text x="203" y="55.8">P10.4</text>
<text x="203.9" y="57.6">P5.6</text>
<text x="203.9" y="59.4">P9.6</text>
<text x="82.7" y="61.2">P6.7</text>
<text x="82.7" y="62.9">P7.5</text>
<text x="82.7" y="64.7">P7.7</text>
<text x="99" y="61.2">P6.6</text>
<text x="99" y="62.9">P7.4</text>
<text x="99" y="64.7">P7.6</text>
<text x="187.6" y="61.2">P9.5</text>
<text x="187.6" y="62.9">P9.3</text>
<text x="187.6" y="64.7">P9.1</text>
<text x="203.9" y="61.2">P9.4</text>
<text x="203.9" y="62.9">P9.2</text>
<text x="203.9" y="64.7">P9.0</text>
<text x="82.7" y="66.5">P1.1</text>
<text x="82.7" y="68.3">P1.3</text>
<text x="82.7" y="70.1">P1.5</text>
<text x="82.7" y="71.8">P1.7</text>
<text x="99" y="66.5">P1.0</text>
<text x="99" y="68.3">P1.2</text>
<text x="99" y="70.1">P1.4</text>
<text x="99" y="71.8">P1.6</text>
<text x="187.6" y="66.5">P3.7</text>
<text x="187.6" y="68.3">P3.5</text>
<text x="187.6" y="70.1">P3.3</text>
<text x="187.6" y="71.8">P3.1</text>
<text x="203.9" y="66.5">P3.6</text>
<text x="203.9" y="68.3">P3.4</text>
<text x="203.9" y="70.1">P3.2</text>
<text x="203.9" y="71.8">P3.0</text>
<text x="82.7" y="73.6">P2.1</text>
<text x="82.7" y="75.4">P2.3</text>
<text x="99" y="73.6">P2.0</text>
<text x="99" y="75.4">P2.2</text>
<text x="187.6" y="73.6">P2.7</text>
<text x="187.6" y="75.4">P2.5</text>
<text x="203.9" y="73.6">P2.6</text>
<text x="203.9" y="75.4">P2.4</text>
<text x="61" y="100.3">D1+</text>
<text x="66.2" y="100.3">D1-</text>
<text x="61" y="102">GND</text>
<text x="61" y="103.8">D2+</text>
<text x="66.2" y="103.8">D2-</text>
<text x="66.4" y="102">NC</text>
<text x="61" y="110.9">D1+</text>
<text x="61" y="112.7">GND</text>
<text x="66.2" y="110.9">D1-</text>
<text x="66.4" y="112.7">NC</text>
<text x="61" y="114.5">D2+</text>
<text x="66.2" y="114.5">D2-</text>
<text x="168.1" y="114.5">1</text>
<text x="168.1" y="116.3">2</text>
<text x="168.1" y="118.1">3</text>
<text x="168.1" y="119.8">4</text>
<text x="200.1" y="119.8">8</text>
<text x="200.1" y="118.1">6</text>
<text x="200.1" y="116.3">4</text>
<text x="200.1" y="114.5">2</text>
<text x="206.3" y="119.8">7</text>
<text x="206.3" y="118.1">5</text>
<text x="206.3" y="116.3">3</text>
<text x="206.3" y="114.5">1</text>
<text x="61" y="121.6">D1+</text>
<text x="61" y="123.4">GND</text>
<text x="61" y="125.2">D2+</text>
<text x="66.2" y="125.2">D2-</text>
<text x="66.2" y="121.6">D1-</text>
<text x="66.4" y="123.4">NC</text>
<text x="200.1" y="125.2">14</text>
<text x="200.1" y="123.4">12</text>
<text x="200.1" y="121.6">10</text>
<text x="205.4" y="123.4">11</text>
<text x="205.4" y="125.2">13</text>
<text x="206.3" y="121.6">9</text>
<text x="168.1" y="130.5">1</text>
<text x="61" y="132.3">D1+</text>
<text x="61" y="134">GND</text>
<text x="61" y="135.8">D2+</text>
<text x="66.2" y="135.8">D2-</text>
<text x="66.2" y="132.3">D1-</text>
<text x="66.4" y="134">NC</text>
<text x="168.1" y="132.3">2</text>
<text x="61" y="142.9">D1+</text>
<text x="66.2" y="142.9">D1-</text>
<text x="61" y="144.7">GND</text>
<text x="61" y="146.5">D2+</text>
<text x="66.2" y="146.5">D2-</text>
<text x="66.4" y="144.7">NC</text>
<text x="61" y="153.6">D1+</text>
<text x="61" y="155.4">GND</text>
<text x="66.2" y="153.6">D1-</text>
<text x="66.4" y="155.4">NC</text>
<text x="182.3" y="153.6">1</text>
<text x="182.3" y="155.4">2</text>
<text x="61" y="157.2">D2+</text>
<text x="66.2" y="157.2">D2-</text>
<text x="170.9" y="166.8">G</text>
<text x="173" y="162.7">D</text>
<text x="173" y="168.6">S</text>
</g>
<text font-size="1.6" fill="#0ff" x="222.3" y="53.7">TO_IMX283_IRQ</text>
<g font-size="1.6" fill="#8000ff">
<text x="159.3" y="57.3">UCA1_RXD</text>
<text x="222.3" y="57.3">UCA1_TXD</text>
</g>
</svg>
